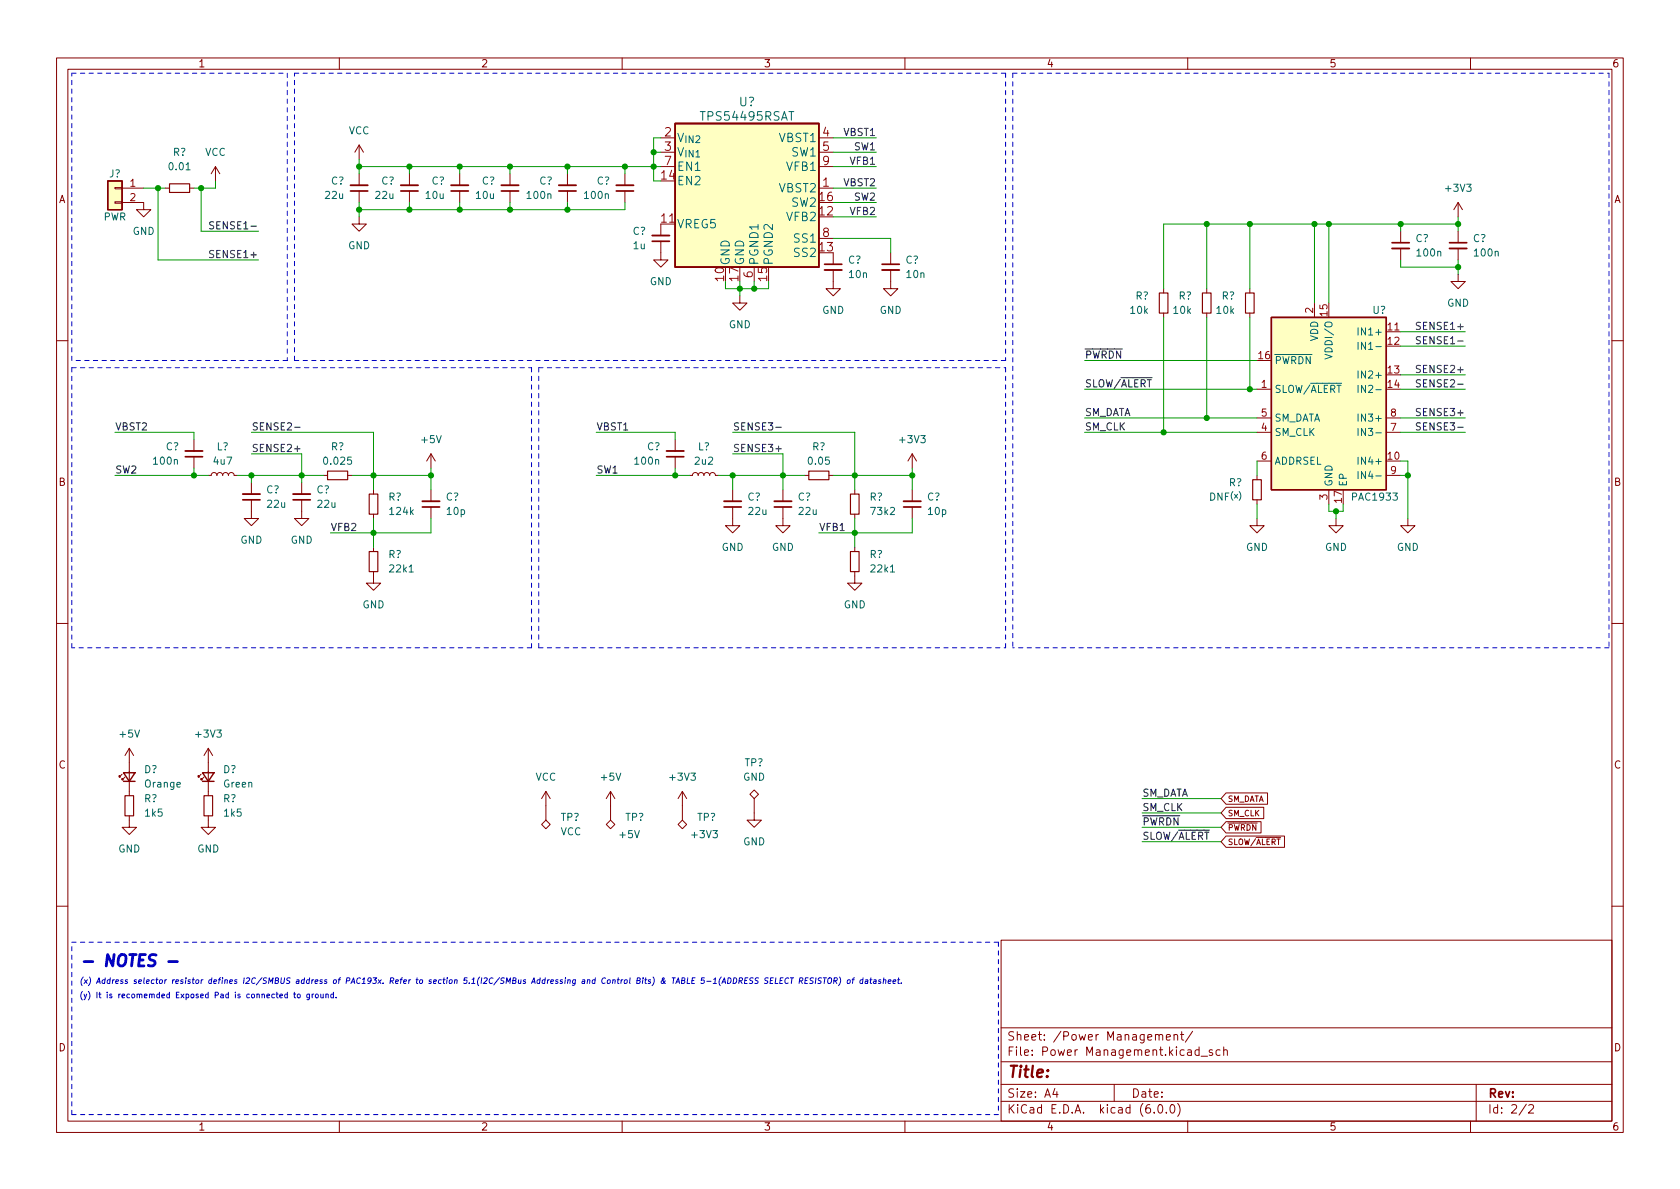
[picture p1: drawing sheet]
<svg xmlns="http://www.w3.org/2000/svg" width="297mm" height="210mm" viewBox="0 0 297 210" stroke-linecap="round" stroke-linejoin="round" font-family="sans-serif">
<g fill="none" stroke="#840000" stroke-width=".18">
<path d="M10 10.2h277v190.1h-277zM12 12.2h273v186.1h-273zM60 10.2v2M110 10.2v2M160 10.2v2M210 10.2v2M260 10.2v2M20.3 35.7h1.3v.2h-1.3zM20.3 33.1h1.3v.3h-1.3zM21.6 35.8h3.8v1.3h1.3l-1.3 1.2-1.3-1.2h1.3M21.6 33.3h3.8M29.2 33.3h.8"/>
<path d="M33.5 33.3h.8M38.1 29.5l-.8 1.2M38.1 29.5v2.5M38.1 29.5l.8 1.2M63.5 38.3v1.3h1.3l-1.3 1.3-1.3-1.3h1.3M63.5 25.6v2.6M63.5 30.7v2.1M63.5 33.8v2M63.5 25.6l-.8 1.3M63.5 25.6l.8 1.3M72.4 30.7v2.1M72.4 33.8v2"/>
<path d="M81.3 30.7v2.1M81.3 33.8v2M90.2 30.7v2.1M90.2 33.8v2M100.3 30.7v2.1M100.3 33.8v2M110.5 30.7v2.1M110.5 33.8v2M116.8 24.4h2.6M116.8 26.9h2.6M116.8 29.5h2.6M116.8 39.6v2.1"/>
<path d="M144.8 33.3h2.5M144.8 24.4h2.5M144.8 26.9h2.5M144.8 29.5h2.5M257.8 35.8v2.5M257.8 35.8l.8 1.3M257.8 35.8l-.8 1.3M116.8 42.7v3.3h1.3l-1.3 1.2-1.2-1.2h1.2M130.8 52.3v1.3h1.3l-1.3 1.3-1.3-1.3h1.3M133.3 47.2v2.6M144.8 42.2h2.5M147.3 47.7v3.3h1.3l-1.3 1.3-1.3-1.3h1.3"/>
<path d="M147.3 44.7v2M157.5 47.7v3.3h1.2l-1.2 1.3-1.3-1.3h1.3M157.5 44.7v2M205.7 51v.8M205.7 55.4v.7M213.4 51v.8M213.4 55.4v.7M221 51v.8M221 55.4v.7M232.4 53.6v2.5M245.1 58.7h2.5M247.6 40.9v2"/>
<path d="M247.6 43.9v2.1M257.8 48.5v1.3h1.3l-1.3 1.2-1.3-1.2h1.3M257.8 40.9v2M257.8 43.9v2.1M10 60.2h2M34.3 77.7v2.1M119.4 77.7v2.1M222.2 68.8h2.6M222.2 76.4h2.6M222.2 73.9h2.6M245.1 76.4h2.5M245.1 73.9h2.5"/>
<path d="M285 60.2h2M34.3 80.8v2M36.8 84.1h.5l.2-.4 .3-.1 .4 .1 .2 .4 .1-.4 .3-.1 .4 .1 .2 .4 .2-.4 .4-.1 .3 .1 .1 .4 .1-.4 .4-.1 .4 .1 .1 .4h.5M44.4 88.4v3.3h1.3l-1.3 1.3-1.2-1.3h1.2M44.4 85.3v2.1M53.3 88.4v3.3h1.3l-1.3 1.3-1.2-1.3h1.2M53.3 85.3v2.1M57.1 84.1h.8M61.5 84.1h.7M66 86.6v.8M66 90.9v.8M66 96.8v.7"/>
<path d="M76.2 80.3l-.8 1.2M76.2 80.3v2.5M76.2 86.6v2M76.2 89.7v2M76.2 80.3l.8 1.2M119.4 80.8v2M121.9 84.1h.5l.2-.4 .3-.1 .4 .1 .1 .4 .2-.4 .3-.1 .4 .1 .2 .4 .2-.4 .4-.1 .3 .1 .1 .4 .1-.4 .4-.1 .3 .1 .2 .4h.5M129.5 89.7v3.3h1.3l-1.3 1.2-1.2-1.2h1.2M129.5 86.6v2M138.4 89.7v3.3h1.3l-1.3 1.2-1.2-1.2h1.2M138.4 86.6v2M142.2 84.1h.8"/>
<path d="M146.6 84.1h.7M151.1 86.6v.8M151.1 90.9v.8M151.1 96.8v.7M161.3 80.3l-.8 1.2M161.3 80.3v2.5M161.3 86.6v2M161.3 89.7v2M161.3 80.3l.8 1.2M222.2 91.7v1.3h1.3l-1.3 1.2-1.2-1.2h1.2M222.2 84.1v.7M222.2 88.4v.7"/>
<path d="M222.2 81.5h2.6M234.9 86.6v2.5M236.2 91.7v1.3h1.3l-1.3 1.2-1.3-1.2h1.3M245.1 84.1h2.5M248.9 91.7v1.3h1.3l-1.3 1.2-1.3-1.2h1.3M10 110.2h2M66 101.1v2h1.3l-1.3 1.3-1.2-1.3h1.2M151.1 101.1v2h1.3l-1.3 1.3-1.2-1.3h1.2M285 110.2h2M21.6 136.9l-.5 .5v-.2v.2h.2M22.1 137.4l-.5 .5v-.2v.2h.2M22.9 132.3v8.4"/>
<path d="M22.9 132.3l-.8 1.3M22.9 132.3l.7 1.3M35.6 136.9l-.5 .5v-.2v.2h.2M36.1 137.4l-.5 .5v-.2v.2h.2M36.8 132.3l-.7 1.3M36.8 132.3v8.4M36.8 132.3l.8 1.3M96.5 139.9v5.1M96.5 139.9l-.7 1.3M96.5 139.9l.8 1.3M107.9 139.9l-.7 1.3M107.9 139.9v5.1"/>
<path d="M107.9 139.9l.8 1.3M120.6 139.9l-.7 1.3M120.6 139.9v5.1M120.6 139.9l.8 1.3M22.9 144.3v2h1.2l-1.2 1.3-1.3-1.3h1.3M36.8 144.3v2h1.3l-1.3 1.3-1.2-1.3h1.2M95.8 145.8l.7-.8 .8 .8-.8 .8zM107.2 145.8l.7-.8 .8 .8-.8 .8zM119.9 145.8l.7-.8 .8 .8-.8 .8zM132.6 140.5l.7-.8 .8 .8-.8 .7zM133.3 141.2v3.8h1.3l-1.3 1.3-1.2-1.3h1.2M216.8 147.8h10.3v2h-10.3l-.9-1z"/>
<path d="M216.8 145.3h6.2v2h-6.2l-.9-1zM216.8 140.2h7.3v2h-7.3l-.9-1zM216.8 142.8h6.6v2h-6.6l-.9-1zM10 160.2h2M177 166.3h108v32h-108zM285 160.2h2M60 198.3v2M110 198.3v2M160 198.3v2M177 194.8h108M177 191.8h108M177 187.8h108"/>
<path d="M177 181.8h108M186.5 192.5l-.4 1h1M186.9 193v1M197 191.8v3M204.1 196.7v.1M204.9 195.4l.2-.1a.81 .81 0 0 1 .6 .7 .81 .81 0 0 1-.3 .8h-.2a.81 .81 0 0 1-.6-.6 .81 .81 0 0 1 .3-.8zM204.9 183.1l.2-.2 .4 .1 .1 .9M206.2 196.7v.1M206.2 183.4l.7-.1v-.3l-.5-.1-.2 .2 .1 .8h.6M207.1 195.4l.1-.1a.81 .81 0 0 1 .6 .7 .81 .81 0 0 1-.3 .8h-.1a.81 .81 0 0 1-.6-.6 .81 .81 0 0 1 .3-.8zM207.6 183.1l.2-.2 .3 .1 .1 .9M207.6 182.9v1"/>
<path d="M208.2 195.1a1.72 1.72 0 0 1 0 2.3M208.7 182.9h.6M208.9 182.4v1.3l.4 .2M210 198.3v2M210.9 182.4l-1.3 1.9M212 185.7l-.4-.1-.3 .3v.4l.1 .3h.6M212 185.1v1.5M212.4 186.8h1.1M214.4 185.7l-.4-.1-.2 .2 .1 .3 .5 .1v.4h-.6M215.7 185.7l-.4-.1-.3 .3v.4l.1 .3h.6M216.4 185.8l.2-.2 .3 .1 .1 .9M216.4 185.1v1.5"/>
<path d="M260 198.3v2M261 191.8v6.5M269.9 195.3l-1.3 1.9M270.3 195.5l.6-.2 .2 .2 .1 .3-1 1h1"/>
</g>
<g fill="none" stroke="#840000" stroke-width=".33">
<path d="M62 32.8h3M70.9 32.8h3M79.8 32.8h3M88.6 32.8h3.1M98.8 32.8h3.1M109 32.8h3M115.3 41.7h3.1M145.8 47.7h3M156 47.7h3M246.1 43.9h3.1M256.3 43.9h3M32.8 79.8h3"/>
<path d="M117.9 79.8h3M42.9 87.4h3.1M51.8 87.4h3.1M74.7 88.6h3M128 88.6h3.1M136.9 88.6h3.1M159.8 88.6h3"/>
</g>
<g fill="none" stroke="#840000" stroke-width=".3">
<path d="M62 33.8h3M70.9 33.8h3M79.8 33.8h3M88.6 33.8h3.1M98.8 33.8h3.1M109 33.8h3M119.4 21.8h25.4v25.4h-25.4zM115.3 42.7h3.1M145.8 46.7h3M156 46.7h3M246.1 42.9h3.1M256.3 42.9h3"/>
<path d="M32.8 80.8h3M42.9 88.4h3.1M51.8 88.4h3.1M74.7 89.7h3M117.9 80.8h3M128 89.7h3.1M136.9 89.7h3.1M159.8 89.7h3"/>
</g>
<g fill="#ffffc2" stroke="#ffffc2" stroke-width=".18">
<path d="M119.4 21.8h25.4v25.4h-25.4z"/>
<path d="M224.8 56.1h20.3v30.5h-20.3z"/>
<path d="M19 32h2.6v5.1h-2.6z"/>
</g>
<g fill="none" stroke="#006464" stroke-width=".18">
<path d="M119.9 23.6l.5 1.5 .5-1.5M121.3 24v1.2M122.5 24v1.2l-.6-1.2v1.2M123 24.1l.5-.1 .2 .4-.7 .8h.7M240.1 58v1.2M234.3 62.6l1.2 .5-1.2 .4M240.1 60.5v1.3M240.1 65.6v1.3M240.1 68.1v1.3M240.1 73.2v1.3M240.1 75.8v1.2M241.4 60.5v1.3l-.7-1.3v1.3"/>
<path d="M241.4 68.1v1.3l-.7-1.3v1.3M241.4 75.8v1.2l-.7-1.2v1.2M241.9 75.8h.8l-.4 .4 .4 .2v.5l-.2 .1-.6-.1M242 68.3l.5-.2 .2 .4-.8 .9h.8M243.3 68.9h.9M243.3 76.5h.9M240.1 80.8v1.3M240.1 83.4v1.2M241.4 83.4v1.2l-.7-1.2v1.2"/>
</g>
<path d="M19 32h2.6v5.1h-2.6zM224.8 56.1h20.3v30.5h-20.3zM21.8 136.6h2.1l-1 1.6zM21.8 138.2h2.1M35.8 136.6h2l-1 1.6zM35.8 138.2h2" fill="none" stroke="#840000" stroke-width=".25"/>
<g fill="none" stroke="#840000" stroke-width=".2">
<path d="M30 32.5h3.5v1.5h-3.5zM205 51.8h1.5v3.6h-1.5zM212.6 51.8h1.5v3.6h-1.5zM220.2 51.8h1.5v3.6h-1.5zM57.9 83.3h3.6v1.5h-3.6zM65.3 97.5h1.5v3.6h-1.5zM65.3 87.4h1.5v3.5h-1.5zM143 83.3h3.6v1.5h-3.6zM150.4 97.5h1.5v3.6h-1.5zM150.4 87.4h1.5v3.5h-1.5zM221.5 84.8h1.5v3.6h-1.5zM22.1 140.7h1.5v3.6h-1.5z"/>
<path d="M36.1 140.7h1.5v3.6h-1.5z"/>
</g>
<path d="M37.8 39.3l-.5-.1-.2 .1v.4l.6 .2 .1 .3-.3 .3-.4-.1M37.8 44.3h-.5l-.2 .1v.4l.6 .2 .1 .3-.3 .3-.4-.1M251.1 59.6l-.4-.1-.2 .1v.4l.5 .3 .1 .3-.2 .2-.5-.1M251.1 57h-.4l-.2 .1v.4l.5 .2 .1 .3-.2 .3-.5-.1M52.1 79.4h1M52.1 75.6h1M137.2 79.4h.9M137.2 75.6h.9M251.1 67.2l-.4-.1-.2 .2v.3l.5 .3 .1 .3-.2 .2h-.5M251.1 64.7l-.4-.1-.2 .1v.4l.5 .2 .1 .3-.2 .3-.5-.1M251.1 74.8h-.4l-.2 .1v.4l.5 .2 .1 .3-.2 .2h-.5M251.1 72.3l-.4-.1-.2 .1v.4l.5 .3 .1 .3-.2 .2-.5-.1" fill="none" stroke="#0f0f0f" stroke-width=".18"/>
<g fill="none" stroke="#0000c2" stroke-width=".18">
<path d="M50.8 175.8h-.3l-.2 .2 .1 .4h.4M50.8 175.5v1M51.9 175.8h.4M52 175.5v.8l.3 .2M52.6 175.9l.2-.1 .2 .1v.5h-.4zM54.7 175.8v.8l-.2 .2-.2-.1M54.7 175.8h-.3l-.2 .2 .1 .4h.4M55.2 175.8v.7M55.5 175.8l-.3 .2M55.8 175.9l.2-.1 .2 .1v.5h-.4zM56.7 175.8l.1 .6h.3M57.1 175.8v.7"/>
<path d="M57.6 175.9l.4-.1v.7M57.6 175.8v.7M59 175.8h-.3l-.2 .2 .1 .4h.4M59 175.5v1M59.4 176.4v.1M134.1 173l-.4-.1-.2 .2 .1 .2 .4 .2v.3l-.6 .1M135.8 173l-.3-.1-.3 .2 .1 .2 .4 .2v.3l-.5 .1M136.2 173.4h.3M136.7 172.9h-.4l-.2 1h.5M137.2 172.9l-.1 1h.4M137.9 173.4h.4M138.5 172.9h-.5l-.1 1h.4"/>
<path d="M139.5 173a.48 .48 0 0 0-.7 .3 .48 .48 0 0 0 .3 .6l.2-.1M139.7 172.9h.6M140 172.9l-.1 1M141.3 173.4h.5l.1-.4-.5-.1-.1 1M141.6 173.4l.3 .5M142.4 173.4h.3M142.9 172.9h-.5l-.1 1h.5M143.8 173h-.5v.3l.4 .2v.2l-.2 .2h-.3M144.3 172.9l-.2 1M145.3 173l-.4-.1-.2 .2v.2l.4 .2v.3l-.5 .1M145.6 172.9h.5M145.8 172.9l-.1 1"/>
<path d="M146.4 173.1l.3-.2 .3 .2v.5l-.3 .3-.3-.1zM147.4 173.4h.5l.1-.4-.5-.1-.1 1M147.7 173.4l.3 .5M148.4 172.8a1.16 1.16 0 0 1-.2 1.5M149.9 173.3l.1-.1 .3 .1-.1 .6-.4-.1zM150.7 173.2h.3M151.1 172.9l-.3 .2-.1 .8M152.6 173.3l-.3-.1-.2 .2v.5h.4M152.6 172.9l-.1 1M153 173.3h.4v.6M153.4 173.5l-.5 .2 .2 .2h.3M153.8 173.2h.4"/>
<path d="M154 172.9l-.1 .9 .2 .1M154.5 173.3h.4v.6M154.9 173.5l-.4 .1-.1 .2 .1 .1h.4M155.7 173.3l-.2-.1-.2 .2 .4 .2v.3h-.4M156.2 173.3h.4v.6M156.3 172.9l-.2 1M157 173.6l.5-.1v-.2h-.4l-.1 .5 .1 .1h.3M157.9 173.6l.5-.1v-.2l-.3-.1-.2 .2v.5h.4M158.7 173.2h.4M158.9 172.9l-.1 .9 .2 .1M159.3 173.8v.1"/>
</g>
<path d="M29.8 170h1.6" fill="none" stroke="#0000c2" stroke-width=".5"/>
<g fill="none" stroke="#0000c2" stroke-width=".18" stroke-dasharray=".8 .8">
<path d="M12.7 12.9h38.1M50.8 12.9v50.8M52.1 12.9h125.7M177.8 12.9v50.8M179.1 12.9v101.6M179.1 12.9h105.4M284.5 12.9v101.6M12.7 63.7v-50.8M12.7 65h81.3M50.8 63.7h-38.1M52.1 63.7v-50.8M94 65v49.5"/>
<path d="M95.2 65h82.6M177.8 65v49.5M177.8 63.7h-125.7M12.7 114.5v-49.5M94 114.5h-81.3M95.2 114.5h82.6M95.2 114.5v-49.5M284.5 114.5h-105.4M12.7 166.6h163.8M176.5 166.6v30.5M12.7 197.1v-30.5M176.5 197.1h-163.8"/>
</g>
<g fill="none" stroke="#009600" stroke-width=".18">
<path d="M25.4 33.3h3.8M27.9 33.3v12.7h17.8M35.6 33.3v7.6h10.1M38.1 32v1.3h-3.8M63.5 29.5h53.3M63.5 28.2v2.5M63.5 35.8v2.5M72.4 29.5v1.2M72.4 35.8v1.3M81.3 29.5v1.2M81.3 35.8v1.3M90.2 29.5v1.2"/>
<path d="M90.2 35.8v1.3M100.3 29.5v1.2M100.3 35.8v1.3M110.5 35.8v1.3h-47M110.5 29.5v1.2M115.6 26.9h1.2M116.8 24.4h-1.2v7.6h1.2M147.3 29.5h7.6M147.3 26.9h7.6M147.3 24.4h7.6M147.3 33.3h7.6M147.3 35.8h7.6"/>
<path d="M147.3 38.3h7.6M213.4 39.6v11.4M221 39.6v11.4M232.4 39.6v14M234.9 39.6v14M247.6 39.6v1.3M257.8 39.6h-52.1v11.4M257.8 38.3v2.6M128.3 49.8v1.2h7.6v-1.2M130.8 49.8v2.5M133.3 49.8v1.2M147.3 42.2h10.2v2.5"/>
<path d="M205.7 56.1v20.3M213.4 56.1v17.8M221 56.1v12.7M247.6 58.7h11.5M247.6 46v1.2h10.2M257.8 46v2.5M20.3 76.4h14v1.3M44.4 76.4h21.6v10.2M105.4 76.4h14v1.3M129.5 76.4h21.6v10.2M191.8 76.4h30.4M191.8 68.8h30.4"/>
<path d="M191.8 73.9h30.4M191.8 63.7h30.4M247.6 76.4h11.5M247.6 68.8h11.5M247.6 73.9h11.5M247.6 66.3h11.5M247.6 61.2h11.5M20.3 84.1h16.5M34.3 82.8v1.3M41.9 84.1h15.2M44.4 80.3h8.9v5M44.4 84.1v1.2"/>
<path d="M62.2 84.1h14M66 91.7v5.1M76.2 91.7v2.5h-17.8M76.2 82.8v3.8M105.4 84.1h16.5M119.4 82.8v1.3M127 84.1h15.2M129.5 80.3h8.9v6.3M129.5 84.1v2.5M147.3 84.1h14M151.1 91.7v5.1M161.3 82.8v3.8"/>
<path d="M161.3 91.7v2.5h-16.5M222.2 81.5v2.6M222.2 89.1v2.6M234.9 89.1v1.3h2.6v-1.3M236.2 90.4v1.3M247.6 84.1h1.3M247.6 81.5h1.3v10.2M201.9 148.8h14M201.9 141.2h14M201.9 146.3h14M201.9 143.8h14"/>
</g>
<g fill="#009600" stroke="#009600" stroke-width=".18">
<circle cx="81.3" cy="29.5" r=".46"/>
<circle cx="81.3" cy="37.1" r=".46"/>
<circle cx="72.4" cy="29.5" r=".46"/>
<circle cx="72.4" cy="37.1" r=".46"/>
<circle cx="100.3" cy="37.1" r=".46"/>
<circle cx="90.2" cy="37.1" r=".46"/>
<circle cx="90.2" cy="29.5" r=".46"/>
<circle cx="130.8" cy="51" r=".46"/>
<circle cx="133.3" cy="51" r=".46"/>
<circle cx="110.5" cy="29.5" r=".46"/>
<circle cx="115.6" cy="26.9" r=".46"/>
<circle cx="115.6" cy="29.5" r=".46"/>
<circle cx="100.3" cy="29.5" r=".46"/>
<circle cx="35.6" cy="33.3" r=".46"/>
<circle cx="63.5" cy="29.5" r=".46"/>
<circle cx="63.5" cy="37.1" r=".46"/>
<circle cx="27.9" cy="33.3" r=".46"/>
<circle cx="119.4" cy="84.1" r=".46"/>
<circle cx="34.3" cy="84.1" r=".46"/>
<circle cx="44.4" cy="84.1" r=".46"/>
<circle cx="53.3" cy="84.1" r=".46"/>
<circle cx="66" cy="84.1" r=".46"/>
<circle cx="76.2" cy="84.1" r=".46"/>
<circle cx="66" cy="94.2" r=".46"/>
<circle cx="213.4" cy="39.6" r=".46"/>
<circle cx="205.7" cy="76.4" r=".46"/>
<circle cx="221" cy="39.6" r=".46"/>
<circle cx="234.9" cy="39.6" r=".46"/>
<circle cx="232.4" cy="39.6" r=".46"/>
<circle cx="257.8" cy="47.2" r=".46"/>
<circle cx="257.8" cy="39.6" r=".46"/>
<circle cx="247.6" cy="39.6" r=".46"/>
<circle cx="151.1" cy="94.2" r=".46"/>
<circle cx="138.4" cy="84.1" r=".46"/>
<circle cx="129.5" cy="84.1" r=".46"/>
<circle cx="151.1" cy="84.1" r=".46"/>
<circle cx="161.3" cy="84.1" r=".46"/>
<circle cx="213.4" cy="73.9" r=".46"/>
<circle cx="221" cy="68.8" r=".46"/>
<circle cx="236.2" cy="90.4" r=".46"/>
<circle cx="248.9" cy="84.1" r=".46"/>
</g>
<text font-size="2.8" fill="#0000c2" x="14" y="170.9">- NOTES -</text>
<text font-size="2.8" fill="#840000" x="178" y="190.6">Title:</text>
<g font-size="2.1" fill="#006464">
<text x="124.2" y="21.3">TPS54495RSAT</text>
<text x="130.7" y="18.8">U?</text>
<text x="119.6" y="27.7">V_{IN1}</text>
<text x="137.8" y="25.1">VBST1</text>
<text x="140" y="27.7">SW1</text>
<text x="119.6" y="32.7">EN2</text>
<text x="119.6" y="30.2">EN1</text>
<text x="137.8" y="34">VBST2</text>
<text x="139.2" y="30.2">VFB1</text>
<text x="119.6" y="40.4">VREG5</text>
<text x="139.2" y="39.1">VFB2</text>
<text x="140" y="36.6">SW2</text>
<text x="129" y="47" transform="rotate(-90 129 47)">GND</text>
<text x="131.6" y="47" transform="rotate(-90 131.6 47)">GND</text>
<text x="134.1" y="47" transform="rotate(-90 134.1 47)">PGND1</text>
<text x="136.6" y="47" transform="rotate(-90 136.6 47)">PGND2</text>
<text x="140.6" y="45.4">SS2</text>
<text x="140.6" y="42.9">SS1</text>
</g>
<g font-size="2.1" fill="#a90000">
<text x="117.5" y="24.1">2</text>
<text x="117.5" y="26.7">3</text>
<text x="117.5" y="29.2">7</text>
<text x="145.5" y="24.1">4</text>
<text x="145.5" y="26.7">5</text>
<text x="145.5" y="29.2">9</text>
<text x="116.9" y="31.7">14</text>
<text x="144.9" y="35.6">16</text>
<text x="145.5" y="33">1</text>
<text x="116.9" y="39.4">11</text>
<text x="144.9" y="38.1">12</text>
<text x="145.5" y="41.9">8</text>
<text x="144.9" y="44.4">13</text>
<text x="128" y="49.7" transform="rotate(-90 128 49.7)">10</text>
<text x="130.6" y="49.7" transform="rotate(-90 130.6 49.7)">17</text>
<text x="133.1" y="49.1" transform="rotate(-90 133.1 49.1)">6</text>
<text x="135.6" y="49.7" transform="rotate(-90 135.6 49.7)">15</text>
</g>
<g font-size="2.1" fill="#840000">
<text x="178" y="184">Sheet: /Power Management/</text>
<text x="178" y="186.7">File: Power Management.kicad_sch</text>
<text x="178" y="196.9">KiCad E.D.A. kicad (6.0.0)</text>
<text x="178" y="194.1">Size: A4</text>
<text x="200" y="194.1">Date:</text>
<text x="263" y="194.1">Rev:</text>
<text x="263" y="196.9">Id: 2/2</text>
</g>
<g font-size="1.8" fill="#840000">
<text x="35" y="11.9">1</text>
<text x="85" y="11.9">2</text>
<text x="135" y="11.9">3</text>
<text x="185" y="11.9">4</text>
<text x="235" y="11.9">5</text>
<text x="285" y="11.9">6</text>
<text x="10.3" y="35.9">A</text>
<text x="285.3" y="35.9">A</text>
<text x="10.3" y="85.9">B</text>
<text x="285.3" y="85.9">B</text>
<text x="10.3" y="135.9">C</text>
<text x="285.3" y="135.9">C</text>
<text x="10.3" y="185.9">D</text>
<text x="285.3" y="185.9">D</text>
<text x="35" y="199.9">1</text>
<text x="85" y="199.9">2</text>
<text x="135" y="199.9">3</text>
<text x="185" y="199.9">4</text>
<text x="235" y="199.9">5</text>
<text x="285" y="199.9">6</text>
</g>
<g font-size="1.8" fill="#006464">
<text x="61.6" y="23.7">VCC</text>
<text x="30.6" y="27.6">R?</text>
<text x="36.2" y="27.6">VCC</text>
<text x="19.3" y="31.4">J?</text>
<text x="30" y="30.1">0.01</text>
<text x="57.6" y="35.2">22u</text>
<text x="58.5" y="32.6">C?</text>
<text x="66.5" y="35.2">22u</text>
<text x="67.4" y="32.6">C?</text>
<text x="75.4" y="35.2">10u</text>
<text x="76.3" y="32.6">C?</text>
<text x="84.2" y="35.2">10u</text>
<text x="85.2" y="32.6">C?</text>
<text x="93.3" y="35.2">100n</text>
<text x="95.4" y="32.6">C?</text>
<text x="103.5" y="35.2">100n</text>
<text x="105.5" y="32.6">C?</text>
<text x="255.7" y="33.9">+3V3</text>
<text x="18.3" y="39">PWR</text>
<text x="23.4" y="41.5">GND</text>
<text x="111.9" y="41.5">C?</text>
<text x="61.5" y="44.1">GND</text>
<text x="112" y="44.1">1u</text>
<text x="149.9" y="46.6">C?</text>
<text x="160.1" y="46.6">C?</text>
<text x="250.3" y="42.8">C?</text>
<text x="250.6" y="45.3">100n</text>
<text x="260.4" y="42.8">C?</text>
<text x="260.8" y="45.3">100n</text>
<text x="114.9" y="50.4">GND</text>
<text x="150.2" y="49.1">10n</text>
<text x="160.4" y="49.1">10n</text>
<text x="200.8" y="53">R?</text>
<text x="208.4" y="53">R?</text>
<text x="216" y="53">R?</text>
<text x="128.8" y="58">GND</text>
<text x="145.4" y="55.5">GND</text>
<text x="155.5" y="55.5">GND</text>
<text x="199.9" y="55.5">10k</text>
<text x="207.5" y="55.5">10k</text>
<text x="215.2" y="55.5">10k</text>
<text x="240.8" y="59.3">IN1+</text>
<text x="242.7" y="55.5">U?</text>
<text x="255.8" y="54.2">GND</text>
<text x="225.3" y="64.4">~{PWRDN}</text>
<text x="233" y="60.4" transform="rotate(-90 233 60.4)">VDD</text>
<text x="235.6" y="62.7" transform="rotate(-90 235.6 62.7)">VDDI/O</text>
<text x="241.3" y="61.8">IN1-</text>
<text x="225.3" y="69.5">SLOW/~{ALERT}</text>
<text x="240.8" y="66.9">IN2+</text>
<text x="225.3" y="77.1">SM_CLK</text>
<text x="225.3" y="74.5">SM_DATA</text>
<text x="240.8" y="74.5">IN3+</text>
<text x="27.3" y="82.2">100n</text>
<text x="29.3" y="79.6">C?</text>
<text x="37.8" y="82.2">4u7</text>
<text x="38.3" y="79.6">L?</text>
<text x="57.5" y="82.2">0.025</text>
<text x="58.5" y="79.6">R?</text>
<text x="74.6" y="78.4">+5V</text>
<text x="112.4" y="82.2">100n</text>
<text x="114.4" y="79.6">C?</text>
<text x="122.9" y="82.2">2u2</text>
<text x="123.4" y="79.6">L?</text>
<text x="143.1" y="82.2">0.05</text>
<text x="143.6" y="79.6">R?</text>
<text x="159.2" y="78.4">+3V3</text>
<text x="225.3" y="82.2">ADDRSEL</text>
<text x="240.8" y="82.2">IN4+</text>
<text x="47.1" y="87.2">C?</text>
<text x="47.3" y="89.8">22u</text>
<text x="56" y="87.2">C?</text>
<text x="56.2" y="89.8">22u</text>
<text x="68.7" y="88.5">R?</text>
<text x="78.8" y="88.5">C?</text>
<text x="132.2" y="88.5">C?</text>
<text x="141" y="88.5">C?</text>
<text x="153.7" y="88.5">R?</text>
<text x="163.9" y="88.5">C?</text>
<text x="212.6" y="88.5">DNF^{(x)}</text>
<text x="217.3" y="86">R?</text>
<text x="235.6" y="86.1" transform="rotate(-90 235.6 86.1)">GND</text>
<text x="238.1" y="86.1" transform="rotate(-90 238.1 86.1)">EP</text>
<text x="239.2" y="88.5">PAC1933</text>
<text x="241.3" y="84.7">IN4-</text>
<text x="69" y="91.1">124k</text>
<text x="79.1" y="91">10p</text>
<text x="132.4" y="91">22u</text>
<text x="141.3" y="91">22u</text>
<text x="154.1" y="91.1">73k2</text>
<text x="164.2" y="91">10p</text>
<text x="42.5" y="96.1">GND</text>
<text x="51.4" y="96.1">GND</text>
<text x="68.7" y="98.7">R?</text>
<text x="69" y="101.2">22k1</text>
<text x="127.6" y="97.4">GND</text>
<text x="136.5" y="97.4">GND</text>
<text x="153.7" y="98.7">R?</text>
<text x="154.1" y="101.2">22k1</text>
<text x="220.3" y="97.4">GND</text>
<text x="234.3" y="97.4">GND</text>
<text x="247" y="97.4">GND</text>
<text x="64.1" y="107.6">GND</text>
<text x="149.2" y="107.6">GND</text>
<text x="21.3" y="130.4">+5V</text>
<text x="34.7" y="130.4">+3V3</text>
<text x="25.5" y="136.7">D?</text>
<text x="39.4" y="136.7">D?</text>
<text x="131.6" y="135.5">TP?</text>
<text x="25.5" y="141.9">R?</text>
<text x="25.7" y="139.2">Orange</text>
<text x="39.4" y="141.9">R?</text>
<text x="39.6" y="139.2">Green</text>
<text x="94.7" y="138">VCC</text>
<text x="106.4" y="138">+5V</text>
<text x="118.6" y="138">+3V3</text>
<text x="131.4" y="138">GND</text>
<text x="25.7" y="144.4">1k5</text>
<text x="39.7" y="144.4">1k5</text>
<text x="99.1" y="147.7">VCC</text>
<text x="99.1" y="145.2">TP?</text>
<text x="109.6" y="148.2">+5V</text>
<text x="110.6" y="145.2">TP?</text>
<text x="122.4" y="148.2">+3V3</text>
<text x="123.3" y="145.2">TP?</text>
<text x="131.4" y="149.5">GND</text>
<text x="20.9" y="150.7">GND</text>
<text x="34.9" y="150.7">GND</text>
</g>
<g font-size="1.8" fill="#0f0f0f">
<text x="149.2" y="24">VBST1</text>
<text x="150.4" y="29.1">VFB1</text>
<text x="151.1" y="26.6">SW1</text>
<text x="149.2" y="32.9">VBST2</text>
<text x="151.1" y="35.5">SW2</text>
<text x="38.2" y="40.5">SENSE1-</text>
<text x="150.4" y="38">VFB2</text>
<text x="37.7" y="45.6">SENSE1+</text>
<text x="251.1" y="58.3">SENSE1+</text>
<text x="191.8" y="63.4">~{PWRDN}</text>
<text x="251.1" y="65.9">SENSE2+</text>
<text x="251.5" y="60.9">SENSE1-</text>
<text x="191.8" y="68.5">SLOW/~{ALERT}</text>
<text x="251.5" y="68.5">SENSE2-</text>
<text x="20.3" y="76.1">VBST2</text>
<text x="44.4" y="76.1">SENSE2-</text>
<text x="105.4" y="76.1">VBST1</text>
<text x="129.5" y="76.1">SENSE3-</text>
<text x="191.8" y="73.6">SM_DATA</text>
<text x="191.8" y="76.1">SM_CLK</text>
<text x="251.1" y="73.6">SENSE3+</text>
<text x="251.5" y="76.1">SENSE3-</text>
<text x="20.3" y="83.7">SW2</text>
<text x="44.4" y="79.9">SENSE2+</text>
<text x="105.4" y="83.7">SW1</text>
<text x="129.5" y="79.9">SENSE3+</text>
<text x="58.4" y="93.9">VFB2</text>
<text x="144.8" y="93.9">VFB1</text>
<text x="201.9" y="143.4">SM_CLK</text>
<text x="201.9" y="140.9">SM_DATA</text>
<text x="201.9" y="148.5">SLOW/~{ALERT}</text>
<text x="201.9" y="145.9">~{PWRDN}</text>
</g>
<g font-size="1.8" fill="#a90000">
<text x="23" y="33">1</text>
<text x="23" y="35.6">2</text>
<text x="232.2" y="55.4" transform="rotate(-90 232.2 55.4)">2</text>
<text x="234.7" y="55.8" transform="rotate(-90 234.7 55.8)">15</text>
<text x="245.4" y="58.4">11</text>
<text x="222.5" y="63.5">16</text>
<text x="245.4" y="61">12</text>
<text x="223" y="68.6">1</text>
<text x="245.4" y="66">13</text>
<text x="245.4" y="68.6">14</text>
<text x="223" y="76.2">4</text>
<text x="223" y="73.7">5</text>
<text x="245.9" y="76.2">7</text>
<text x="245.9" y="73.7">8</text>
<text x="223" y="81.3">6</text>
<text x="245.4" y="81.3">10</text>
<text x="245.9" y="83.8">9</text>
<text x="234.7" y="88.4" transform="rotate(-90 234.7 88.4)">3</text>
<text x="237.2" y="88.9" transform="rotate(-90 237.2 88.9)">17</text>
</g>
<g font-size="1.4" fill="#840000">
<text x="217" y="141.8">SM_DATA</text>
<text x="217" y="149.4">SLOW/~{ALERT}</text>
<text x="217" y="146.9">~{PWRDN}</text>
<text x="217" y="144.3">SM_CLK</text>
</g>
<g font-size="1.4" fill="#0000c2">
<text x="14" y="174">(x) Address selector resistor defines I2C/SMBUS address of PAC193x. Refer to section 5.1(I2C/SMBus Addressing and Control Bits) &amp; TABLE 5-1(ADDRESS SELECT RESISTOR) of datasheet.</text>
<text x="14" y="176.5">(y) It is recomemded Exposed Pad is connected to ground.</text>
</g>
</svg>
